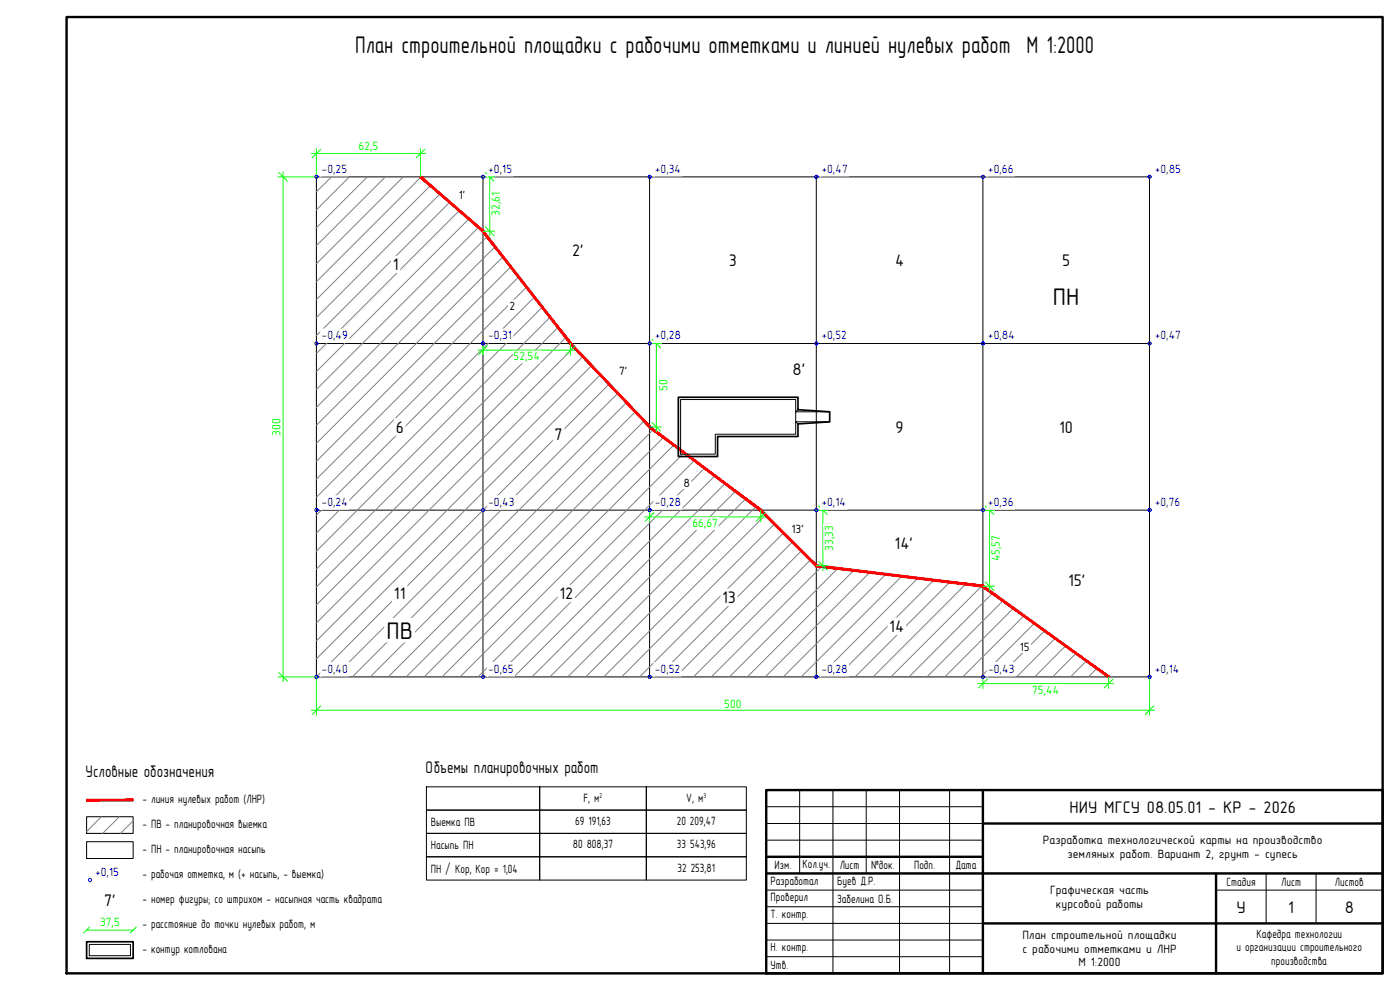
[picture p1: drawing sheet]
<svg xmlns="http://www.w3.org/2000/svg" width="420mm" height="297mm" viewBox="0 0 420 297" stroke-linecap="round" stroke-linejoin="round" font-family="sans-serif">
<path d="M95 53.1h250v150h-250zM144.9 53.1v150M194.9 53.1v150M245 53.1v150M295 53.1v150M95 103.1h250M95 153.1h250M26 245.1h14v4.9h-14zM26 252.5h14v5.1h-14z" fill="none" stroke="#000" stroke-width=".3"/>
<g fill="none" stroke="#808080" stroke-width=".3">
<path d="M99.5 53.1l-4.5 4.5M104.9 53.1l-9.9 9.9M110.2 53.1l-15.2 15.3M115.7 53.1l-20.7 20.6M121 53.1l-26 26M126.3 53.2l-31.3 31.3M129.2 55.7l-34.2 34.2M132.1 58.2l-37.1 37.1M135 60.7l-40 40M137.8 63.2l-42.8 42.9M140.7 65.7l-45.7 45.8M143.6 68.2l-48.6 48.7"/>
<path d="M146.2 71l-51.2 51.2M148.6 74l-53.6 53.6M151 77l-56 56M153.3 80.1l-58.3 58.3M155.7 83.1l-60.7 60.7M158 86.1l-63 63.1M160.4 89.1l-65.4 65.5M162.7 92.2l-67.7 67.8M165.1 95.2l-70.1 70.2M167.5 98.2l-72.5 72.6M169.8 101.2l-74.8 74.9M172.3 104.2l-77.3 77.3"/>
<path d="M174.9 107l-79.9 79.9M177.5 109.7l-82.5 82.6M180.2 112.5l-85.2 85.2M182.8 115.3l-87.8 87.8M185.4 118l-85.1 85.1M188 120.8l-82.3 82.3M190.7 123.6l-79.6 79.5M193.3 126.3l-76.8 76.8M196.1 128.9l-74.2 74.2M199.1 131.2l-71.8 71.9M202.2 133.5l-69.5 69.6M205.3 135.8l-67.3 67.3"/>
<path d="M208.4 138.2l-64.9 64.9M211.5 140.4l-62.7 62.7M214.5 142.8l-60.3 60.3M217.6 145.1l-58 58M220.7 147.4l-55.7 55.7M223.8 149.7l-53.4 53.4M226.9 152l-51.1 51.1M229.7 154.5l-48.5 48.6M232.5 157.2l-45.9 45.9M235.1 159.9l-43.2 43.2M237.8 162.6l-40.4 40.5M240.5 165.3l-37.8 37.8"/>
<path d="M243.2 168l-35.1 35.1M246.6 170l-33.1 33.1M251.4 170.5l-32.5 32.6M256.2 171.1l-31.9 32M261 171.7l-31.3 31.4M265.9 172.3l-30.8 30.8M270.6 172.9l-30.1 30.2M275.5 173.5l-29.7 29.6M280.2 174.1l-29 29M285 174.7l-28.4 28.4M289.9 175.2l-27.9 27.9M294.6 175.8l-27.2 27.3"/>
<path d="M297.9 178l-25.1 25.1M301 180.2l-22.8 22.9M304.2 182.5l-20.7 20.6M307.3 184.8l-18.4 18.3M310.4 187l-16.1 16.1M313.5 189.3l-13.8 13.8M316.7 191.5l-11.6 11.6M319.8 193.8l-9.3 9.3M322.9 196l-7 7.1M326.1 198.3l-4.8 4.8M329.2 200.6l-2.6 2.5M332.3 202.8l-.2 .3"/>
<path d="M30.4 245.1l-4.4 4.4M35.8 245.1l-5 4.9M40 246.3l-3.8 3.7"/>
</g>
<g fill="#f00" stroke="#f00" stroke-width=".3">
<path d="M294.9 176.2l37.6 27.1 .4-.5zM295.1 175.6l37.8 27.2-38-26.6zM244.8 170l50.1 6.2 .2-.6zM245.1 169.4l50 6.2-50.3-5.6zM228.1 153.3l16.7 16.7 .3-.6zM228.5 152.9l16.6 16.5-17-16.1zM194.8 128.3l33.3 25 .4-.4zM195.2 127.8l33.3 25.1-33.7-24.6zM171 103.3l23.8 25 .4-.5zM171 103.3l.4-.4 23.8 24.9zM144.7 69.6l26.3 33.7 .4-.4zM145.2 69.2l26.2 33.7-26.7-33.3zM126 53.3l18.7 16.3 .5-.4zM126.4 52.8l18.8 16.4-19.2-15.9z"/>
<path d="M26 239.8v.6l14-.6zM26 240.4l14-.6v.6z"/>
</g>
<g fill="#fff" stroke="#fff" stroke-width=".3">
<path d="M137.5 56.8v3.4l2.5-3.4zM140 56.8v3.4h-2.5z"/>
<path d="M117.5 76.9v4.9l2.5-4.9zM120 76.9v4.9h-2.5z"/>
<path d="M171.3 72.6v4.9l4.3-4.9zM175.6 72.6v4.9h-4.3z"/>
<path d="M152.6 90.1v3.5l2.3-3.5zM154.9 90.1v3.5h-2.3z"/>
<path d="M218.4 75.6v4.9l3.1-4.9zM221.5 75.6v4.9h-3.1z"/>
<path d="M268.2 75.6v4.9l3.5-4.9zM271.7 75.6v4.9h-3.5z"/>
<path d="M318.4 75.6v4.9l3.1-4.9zM321.5 75.6v4.9h-3.1z"/>
<path d="M118.4 125.6v4.9l3.1-4.9zM121.5 125.6v4.9h-3.1z"/>
<path d="M185.5 109.7v3.4l3.1-3.4zM188.6 109.7v3.4h-3.1z"/>
<path d="M166.1 127.9v4.9l3.1-4.9zM169.2 127.9v4.9h-3.1z"/>
<path d="M237.4 108.3v4.9l4.6-4.9zM242 108.3v4.9h-4.6z"/>
<path d="M204.9 143v3.5l2.4-3.5zM207.3 143v3.5h-2.4z"/>
<path d="M268.4 125.6v4.9l3.1-4.9zM271.5 125.6v4.9h-3.1z"/>
<path d="M317.5 125.6v4.9l4.9-4.9zM322.4 125.6v4.9h-4.9z"/>
<path d="M117.9 175.6v4.9l4.1-4.9zM122 175.6v4.9h-4.1z"/>
<path d="M167.5 175.6v4.9l4.9-4.9zM172.4 175.6v4.9h-4.9z"/>
<path d="M237.3 156.9v3.5l4.3-3.5zM237.3 160.4l4.3-3.5v3.5z"/>
<path d="M216.4 176.8v4.9l4.8-4.9zM221.2 176.8v4.9h-4.8z"/>
<path d="M268.1 160.6v4.9l6.3-4.9zM268.1 165.5l6.3-4.9v4.9z"/>
<path d="M266.5 185.4v5l5.2-5zM266.5 190.4l5.2-5v5z"/>
<path d="M320.2 171.5v4.9l6-4.9zM320.2 176.4l6-4.9v4.9z"/>
<path d="M305.8 192.3v3.5l3.5-3.5zM309.3 192.3v3.5h-3.5z"/>
</g>
<g fill="#fff" stroke="#fff" stroke-width=".3">
<path d="M115.5 185.6v7l8.9-7zM115.5 192.6l8.9-7v7z"/>
<path d="M315.5 85.6v7l8.9-7zM315.5 92.6l8.9-7v7z"/>
</g>
<g fill="none" stroke="#0f0" stroke-width=".3">
<path d="M83.7 51.8l2.6 2.5M85 51.5v153.1M93.5 46h34.2M95 44.6v8.5h-11.6M96.3 44.8l-2.7 2.6M126.2 44.6v8.5M127.5 44.8l-2.6 2.6M144.9 53.1h3.6M145.7 51.8l2.6 2.5M147 51.5v19.4M144.9 69.4h3.6M145.7 68.1l2.6 2.6"/>
<path d="M143.5 105.1h29.2M144.9 103.1v3.5M146.3 103.8l-2.6 2.6M171.2 103.1v3.5M172.6 103.8l-2.7 2.6M194.9 103.1h3.6M195.7 101.8l2.5 2.6M197 101.6v28M194.9 128.1h3.6M195.7 126.8l2.5 2.6M193.5 155.1h36.3M194.9 153.1v3.5"/>
<path d="M196.3 153.8l-2.6 2.6M228.3 153.1v3.5M229.6 153.8l-2.6 2.6M245 153.1h3.5M245.7 151.8l2.6 2.6M247 151.6v19.7M295 153.1h3.5M295.7 151.8l2.6 2.6M297 151.6v25.8M245 169.7h3.5M245.7 168.4l2.6 2.7M295 175.9h3.5"/>
<path d="M295.7 174.6l2.6 2.6M83.4 203.1h11.6v11.5M83.7 201.8l2.6 2.6M93.5 213.1h253M96.3 211.8l-2.7 2.6M293.5 205.1h40.7M295 203.1v3.5M296.3 203.8l-2.6 2.6M332.7 203.1v3.5M334 203.8l-2.6 2.6M345 203.1v11.5M346.3 211.8l-2.6 2.6"/>
<path d="M26 279h14M26.9 278.2l-1.8 1.8M40.9 278.2l-1.8 1.8"/>
</g>
<g fill="#fff" stroke="#fff" stroke-width=".3">
<path d="M107.6 42.3v3.4l5.9-3.4zM107.6 45.7l5.9-3.4v3.4z"/>
<path d="M154.1 105.4v3.5l8-3.5zM154.1 108.9l8-3.5v3.5z"/>
<path d="M207.8 155.4v3.5l7.7-3.5zM207.8 158.9l7.7-3.5v3.5z"/>
<path d="M309.8 205.4v3.5l8.1-3.5zM309.8 208.9l8.1-3.5v3.5z"/>
<path d="M147.3 57.6v7.2h3.4zM147.3 57.6h3.4v7.2z"/>
<path d="M197.5 113.8v3.5h3zM197.5 113.8h3v3.5z"/>
<path d="M247.3 157.6v7.7h3.5zM247.3 157.6h3.5v7.7z"/>
<path d="M297.3 160.5v7.9h3.5zM297.3 160.5h3.5v7.9z"/>
<path d="M217.4 209.5v3l5.2-3zM217.4 212.5l5.2-3v3z"/>
<path d="M81.4 125.5v5.2h3zM81.4 125.5h3v5.2z"/>
</g>
<path d="M203.6 119.2h35.9v3.7l9.5 .7v3l-9.5 .6v3.8h-24.2v6h-11.7zM26 282.6h14v5h-14z" fill="none" stroke="#000" stroke-width=".51"/>
<path d="M204.3 119.9h34.5v10.4h-24.1v6h-10.4zM239.5 122.9l-.7 .7h10.2M249 126.6h-10.2l.7 .6M26.8 283.4h12.4v3.4h-12.4z" fill="none" stroke="#000" stroke-width=".3"/>
<g fill="#fff" stroke="#fff" stroke-width=".3">
<path d="M96.3 48.8v4l8.1-4zM96.3 52.8l8.1-4v4z"/>
<path d="M146.3 48.8v4l7.6-4zM146.3 52.8l7.6-4v4z"/>
<path d="M196.3 48.8v4l8.4-4zM196.3 52.8l8.4-4v4z"/>
<path d="M246.3 48.8v4l8.4-4zM246.3 52.8l8.4-4v4z"/>
<path d="M296.3 48.8v4l8.2-4zM296.3 52.8l8.2-4v4z"/>
<path d="M346.3 48.8v4l8.4-4zM346.3 52.8l8.4-4v4z"/>
<path d="M96.3 98.7v4.1l8.4-4.1zM96.3 102.8l8.4-4.1v4.1z"/>
<path d="M146.3 98.7v4.1l7.6-4.1zM146.3 102.8l7.6-4.1v4.1z"/>
<path d="M196.3 98.7v4.1l8.4-4.1zM196.3 102.8l8.4-4.1v4.1z"/>
<path d="M246.3 98.7v4.1l8.1-4.1zM246.3 102.8l8.1-4.1v4.1z"/>
<path d="M296.3 98.7v4.1l8.6-4.1zM296.3 102.8l8.6-4.1v4.1z"/>
<path d="M346.3 98.7v4.1l8.4-4.1zM346.3 102.8l8.4-4.1v4.1z"/>
<path d="M96.3 148.8v4l8.4-4zM96.3 152.8l8.4-4v4z"/>
<path d="M146.3 148.8v4l8.4-4zM146.3 152.8l8.4-4v4z"/>
<path d="M196.3 148.8v4l8.4-4zM196.3 152.8l8.4-4v4z"/>
<path d="M246.3 148.8v4l7.9-4zM246.3 152.8l7.9-4v4z"/>
<path d="M296.3 148.8v4l8.2-4zM296.3 152.8l8.2-4v4z"/>
<path d="M346.3 148.8v4l8.2-4zM346.3 152.8l8.2-4v4z"/>
<path d="M96.3 198.8v4l8.4-4zM96.3 202.8l8.4-4v4z"/>
<path d="M146.3 198.8v4l8.1-4zM146.3 202.8l8.1-4v4z"/>
<path d="M196.3 198.8v4l8.1-4zM196.3 202.8l8.1-4v4z"/>
<path d="M246.3 198.8v4l8.4-4zM246.3 202.8l8.4-4v4z"/>
<path d="M296.3 198.8v4l8.4-4zM296.3 202.8l8.4-4v4z"/>
<path d="M346.3 198.8v4l7.9-4zM346.3 202.8l7.9-4v4z"/>
</g>
<g fill="none" stroke="#00f" stroke-width=".3">
<circle cx="95" cy="53.1" r=".49"/>
<circle cx="145" cy="53.1" r=".49"/>
<circle cx="195" cy="53.1" r=".49"/>
<circle cx="245" cy="53.1" r=".49"/>
<circle cx="295" cy="53.1" r=".49"/>
<circle cx="345" cy="53.1" r=".49"/>
<circle cx="95" cy="103" r=".49"/>
<circle cx="145" cy="103" r=".49"/>
<circle cx="195" cy="103" r=".49"/>
<circle cx="245" cy="103" r=".49"/>
<circle cx="295" cy="103" r=".49"/>
<circle cx="345" cy="103" r=".49"/>
<circle cx="95" cy="153" r=".49"/>
<circle cx="145" cy="153" r=".49"/>
<circle cx="195" cy="153" r=".49"/>
<circle cx="245" cy="153" r=".49"/>
<circle cx="295" cy="153" r=".49"/>
<circle cx="345" cy="153" r=".49"/>
<circle cx="95" cy="203.1" r=".49"/>
<circle cx="145" cy="203.1" r=".49"/>
<circle cx="195" cy="203.1" r=".49"/>
<circle cx="245" cy="203.1" r=".49"/>
<circle cx="295" cy="203.1" r=".49"/>
<circle cx="345" cy="203.1" r=".49"/>
<circle cx="27" cy="264" r=".49"/>
</g>
<path d="M20 5.1h395v286.9h-395z" fill="none" stroke="#000" stroke-width=".72"/>
<path d="M230 237.1h185v54.9h-185zM295 237.1v54.9M230 257.1h65M295 247.1h120M230 262.1h185M295 277.1h120M365 262.1v29.9" fill="none" stroke="#000" stroke-width=".72"/>
<g fill="none" stroke="#000" stroke-width=".3">
<path d="M128 236.1h34v7h-34zM162 236.1h32v7h-32zM194 236.1h30v7h-30zM240 237.1v25M250 237.1v54.9M260 237.1v25M270 237.1v54.9M285 237.1v54.9M128 243.1h34v6.9h-34zM128 250h34v7.1h-34zM128 257.1h34v7h-34zM162 243.1h32v6.9h-32z"/>
<path d="M162 250h32v7.1h-32zM162 257.1h32v7h-32zM194 243.1h30v6.9h-30zM194 250h30v7.1h-30zM194 257.1h30v7h-30zM230 252.1h65M230 247.1h65M230 242h65M230 277.1h65M230 272.1h65M230 267.1h65M365 267.1h50"/>
<path d="M380 262.1v15M395 262.1v15M230 287h65M230 282.1h65"/>
</g>
<g font-size="7.2">
<text x="106.6" y="15.9">План строительной площадки с рабочими отметками и линией нулевых работ М 1:2000</text>
<text x="316" y="91.6">ПН</text>
<text x="116" y="191.6">ПВ</text>
</g>
<g font-size="5.1">
<text x="171.7" y="76.9">2'</text>
<text x="117.9" y="81.1">1</text>
<text x="218.8" y="79.8">3</text>
<text x="268.6" y="79.8">4</text>
<text x="318.8" y="79.8">5</text>
<text x="237.8" y="112.5">8'</text>
<text x="118.7" y="129.8">6</text>
<text x="268.8" y="129.8">9</text>
<text x="317.9" y="129.8">10</text>
<text x="166.5" y="132.1">7</text>
<text x="268.5" y="164.8">14'</text>
<text x="118.2" y="179.8">11</text>
<text x="167.9" y="179.8">12</text>
<text x="320.5" y="175.7">15'</text>
<text x="216.7" y="181">13</text>
<text x="266.9" y="189.6">14</text>
<text x="25.7" y="233.1">Условные обозначения</text>
<text x="127.7" y="232">Объемы планировочных работ</text>
<text x="321" y="243.8">НИУ МГСУ 08.05.01 - КР - 2026</text>
<text x="31.2" y="271.8">7'</text>
<text x="371.1" y="273.8">У</text>
<text x="386.6" y="273.8">1</text>
<text x="403.6" y="273.8">8</text>
</g>
<g font-size="3.6" fill="#0f0">
<text x="107.6" y="45">62,5</text>
<text x="150" y="64.8" transform="rotate(-90 150 64.8)">32,61</text>
<text x="154.1" y="108.1">52,54</text>
<text x="200.3" y="117.3" transform="rotate(-90 200.3 117.3)">50</text>
<text x="84.2" y="130.7" transform="rotate(-90 84.2 130.7)">300</text>
<text x="207.8" y="158.1">66,67</text>
<text x="250" y="165.3" transform="rotate(-90 250 165.3)">33,33</text>
<text x="300" y="168.4" transform="rotate(-90 300 168.4)">45,57</text>
<text x="309.8" y="208.1">75,44</text>
<text x="217.4" y="212.3">500</text>
<text x="30" y="277.8">37,5</text>
</g>
<g font-size="3.6" fill="#00f">
<text x="96.5" y="51.8">-0,25</text>
<text x="146.5" y="51.8">+0,15</text>
<text x="196.5" y="51.8">+0,34</text>
<text x="246.5" y="51.8">+0,47</text>
<text x="296.5" y="51.8">+0,66</text>
<text x="346.5" y="51.8">+0,85</text>
<text x="96.5" y="101.8">-0,49</text>
<text x="146.5" y="101.8">-0,31</text>
<text x="196.5" y="101.8">+0,28</text>
<text x="246.5" y="101.8">+0,52</text>
<text x="296.5" y="101.8">+0,84</text>
<text x="346.5" y="101.8">+0,47</text>
<text x="96.5" y="151.8">-0,24</text>
<text x="146.5" y="151.8">-0,43</text>
<text x="196.5" y="151.8">-0,28</text>
<text x="246.5" y="151.8">+0,14</text>
<text x="296.5" y="151.8">+0,36</text>
<text x="346.5" y="151.8">+0,76</text>
<text x="96.5" y="201.8">-0,40</text>
<text x="146.5" y="201.8">-0,65</text>
<text x="196.5" y="201.8">-0,52</text>
<text x="246.5" y="201.8">-0,28</text>
<text x="296.5" y="201.8">-0,43</text>
<text x="346.5" y="201.8">+0,14</text>
<text x="28.5" y="262.7">+0,15</text>
</g>
<g font-size="3.6">
<text x="137.7" y="59.8">1'</text>
<text x="152.9" y="93.1">2</text>
<text x="185.8" y="112.6">7'</text>
<text x="205.1" y="146">8</text>
<text x="237.5" y="159.9">13'</text>
<text x="306.1" y="195.3">15</text>
<text x="42.8" y="241">- линия нулевых работ (ЛНР)</text>
<text x="175.1" y="240.6">F, м</text>
<text x="206" y="240.6">V, м</text>
<text x="42.8" y="248.4">- ПВ - планировочная выемка</text>
<text x="129.3" y="247.8">Выемка ПВ</text>
<text x="172.6" y="247.6">69 191,63</text>
<text x="203.1" y="247.6">20 209,47</text>
<text x="42.8" y="255.9">- ПН - планировочная насыпь</text>
<text x="129.3" y="254.8">Насыпь ПН</text>
<text x="171.9" y="254.6">80 808,37</text>
<text x="203.2" y="254.6">33 543,96</text>
<text x="313" y="253.4">Разработка технологической карты на производство</text>
<text x="320.4" y="257.5">земляных работ. Вариант 2, грунт - супесь</text>
<text x="42.8" y="263.5">- рабочая отметка, м (+ насыпь, - выемка)</text>
<text x="129.3" y="261.8">ПН / Kор, Kор = 1,04</text>
<text x="203.3" y="261.6">32 253,81</text>
<text x="232.5" y="260.8">Изм.</text>
<text x="240.8" y="260.5">Кол.уч.</text>
<text x="252" y="260.8">Лист</text>
<text x="261.4" y="260.8">№док.</text>
<text x="274.3" y="260.8">Подп.</text>
<text x="286.7" y="260.7">Дата</text>
<text x="231.3" y="265.5">Разработал</text>
<text x="251.3" y="265.5">Буев Д.Р.</text>
<text x="315.1" y="268.4">Графическая часть</text>
<text x="368.1" y="265.8">Стадия</text>
<text x="384.5" y="265.8">Лист</text>
<text x="400.6" y="265.8">Листов</text>
<text x="42.8" y="271">- номер фигуры; со штрихом - насыпная часть квадрата</text>
<text x="231.3" y="270.5">Проверил</text>
<text x="231.3" y="275.4">Т. контр.</text>
<text x="251.2" y="270.8">Забелина О.Б.</text>
<text x="316.9" y="272.5">курсовой работы</text>
<text x="42.8" y="278.5">- расстояние до точки нулевых работ, м</text>
<text x="306.8" y="281.6">План строительной площадки</text>
<text x="377.1" y="281.3">Кафедра технологии</text>
<text x="42.8" y="285.9">- контур котлована</text>
<text x="231.3" y="285.4">Н. контр.</text>
<text x="306.8" y="285.8">с рабочими отметками и ЛНР</text>
<text x="371.1" y="285.4">и организации строительного</text>
<text x="231.3" y="290.8">Утв.</text>
<text x="323.6" y="290">М 1:2000</text>
<text x="381.5" y="289.6">производства</text>
</g>
<g font-size="2.2">
<text x="179.9" y="239.6">2</text>
<text x="211.1" y="239.6">3</text>
</g>
</svg>
